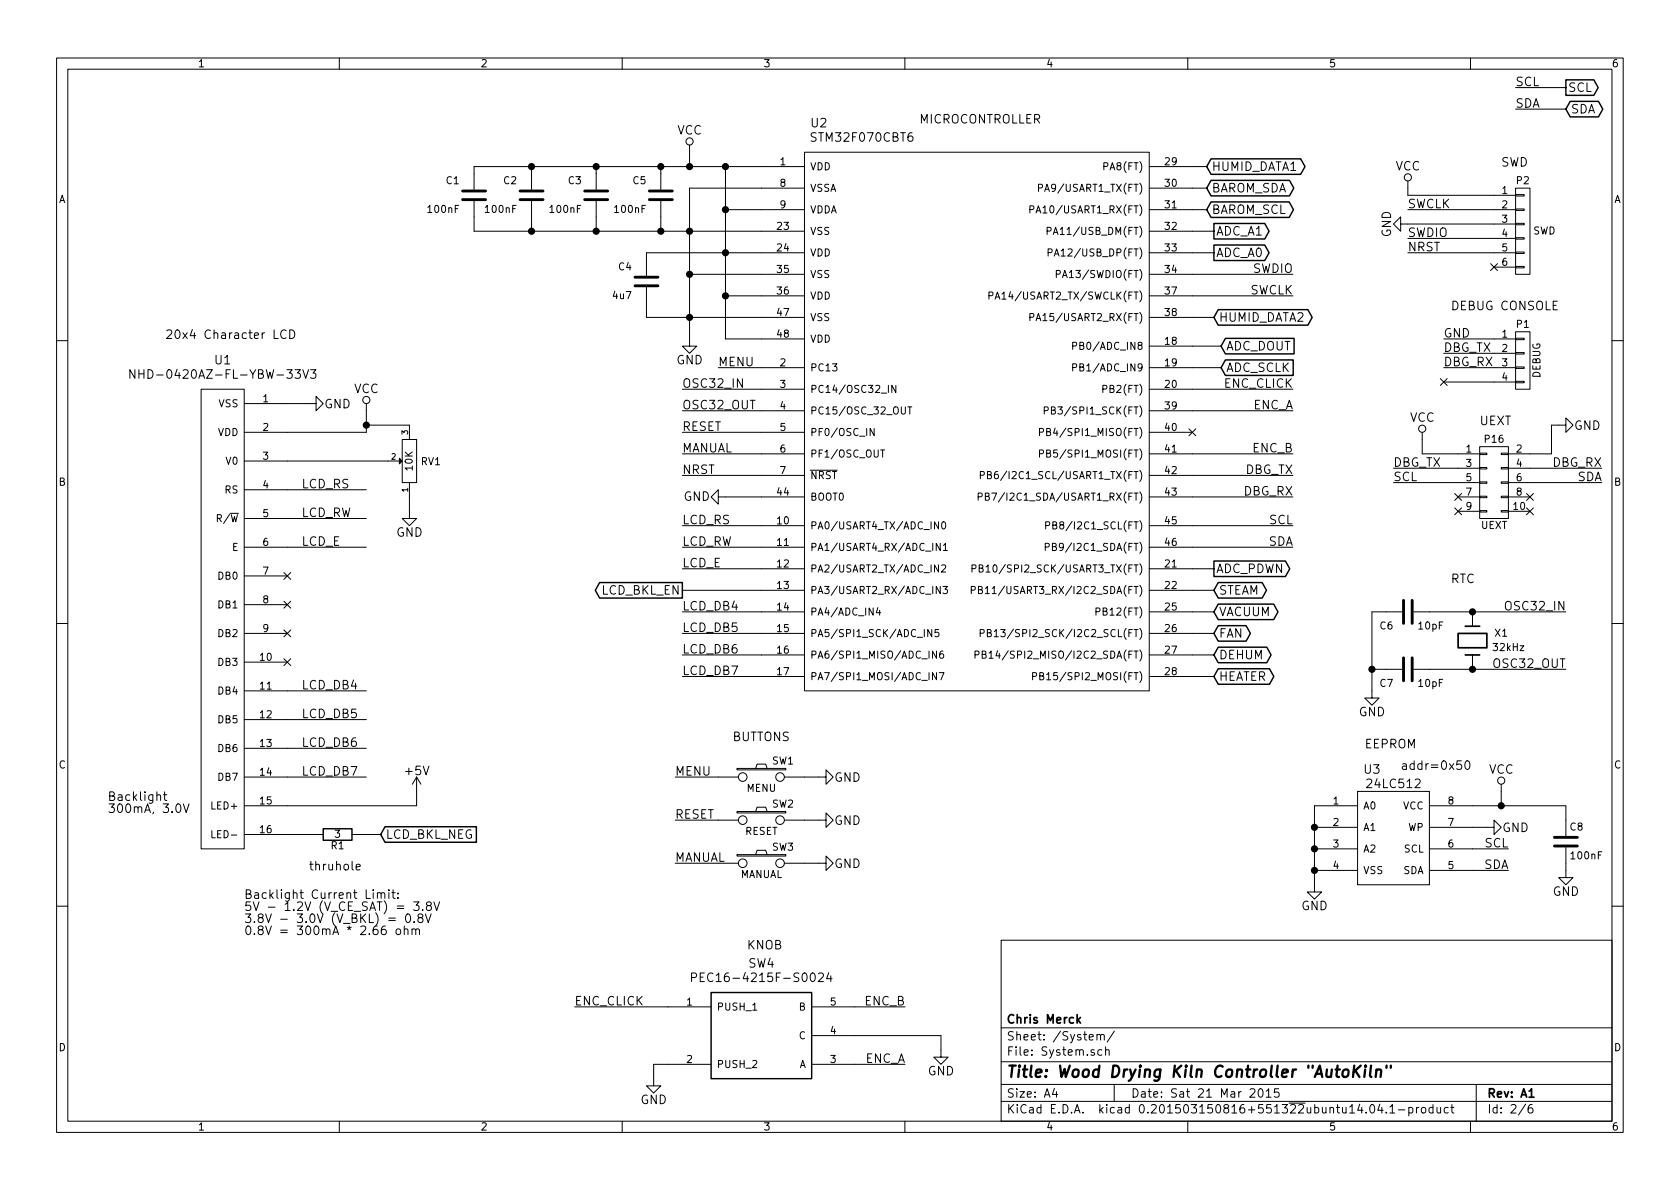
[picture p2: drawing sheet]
<svg xmlns="http://www.w3.org/2000/svg" width="297mm" height="210mm" viewBox="0 0 297 210" stroke-linecap="round" stroke-linejoin="round" font-family="sans-serif">
<g fill="none" stroke="#000" stroke-width=".18">
<path d="M10 10.3h277v189.9h-277zM12 12.2h273v186.1h-273zM60 10.3v1.9M110 10.3v1.9M160 10.3v1.9M210 10.3v1.9M260 10.3v1.9M268 15.5h8.9M268 19.3h8.9M83.8 35.6v5.3h58.4M94 29.5v4M94 35.6v5.3"/>
<path d="M105.4 29.5v4M105.4 35.6v5.3M116.8 29.5v4M116.8 35.6v5.3M121.9 25.6v3.9M128.3 37.1h13.9M128.3 29.5v30.4h13.9M142.2 26.9h61v95.3h-61zM142.2 33.3h-20.3v27.9h1.3l-1.3 1.3-1.3-1.3h1.3M142.2 29.5h-58.4v4M182.1 37.1l.6-.1 .1-.5-.7-.1v1.3M183.6 33.2h.6l.1-.5-.7-.1v1.3"/>
<path d="M203.2 29.5h10.2M203.2 33.3h10.2M203.2 37.1h10.2M247.6 39.6v-1.3l-1.2 1.3 1.2 1.3v-1.3h20.4M248.9 37.1h19.1M248.9 32v2.5h19.1M268 39.5h1.5v.2h-1.5zM268 37h1.5v.2h-1.5zM268 34.4h1.5v.3h-1.5zM268 33.3h2.5v15.2h-2.5zM48.5 58.3v1.6h.7M50.6 58.5a.62 .62 0 0 0-.8 0 .62 .62 0 0 0-.2 .7 .58 .58 0 0 0 .3 .6 .58 .58 0 0 0 .7-.1"/>
<path d="M51.2 58.3a.77 .77 0 0 1 .9 .8 .77 .77 0 0 1-.9 .8zM114.3 50.8v5.3h27.9M121.9 48.5h20.3M128.3 52.3h13.9M142.2 44.7h-27.9v4.1M174.9 52.3l.6-.1v-.5l-.6-.1v1.3M175.9 52.9l.5-1.3 .4 1.3M176.1 52.5h.6M182.1 56.1l.6-.1 .1-.5-.7-.1v1.3M185.1 40.9l.7-.1v-.5l-.7-.1v1.3M185.3 44.7l.6-.1 .1-.5-.7-.1v1.3M186.8 48.5l.6-.1v-.5l-.6-.1v1.3"/>
<path d="M203.2 40.9h11.4M203.2 44.7h11.4M203.2 48.5h25.4M203.2 52.3h25.4M203.2 56.1h11.4M248.9 44.7h19.1M248.9 42.2h19.1M255.3 59.9h12.7M263.6 46.6l1.2 1.2M264.2 47.2h3.8M264.8 46.6l-1.2 1.2M268 59.8h1.5v.3h-1.5z"/>
<path d="M268 58.7h2.5v10.1h-2.5zM268 47.1h1.5v.3h-1.5zM268 44.6h1.5v.2h-1.5zM268 42h1.5v.3h-1.5zM10 60.2h2M23.9 65.4v1.5l-.9-1.5v1.5M24.6 65.4v1.5M24.6 66.1h.9M35.6 68.8h7.6v81.3h-7.6zM43.2 71.4h12.7v-1.3l1.2 1.3-1.2 1.2v-1.2M53.5 65.4l.6 1.5 .5-1.5M54.9 65.4h1l-.6 .6h.4l.2 .2-.1 .5-.3 .2h-.4l-.2-.2"/>
<path d="M64.8 71.4v5h-21.6M64.8 75.2h7.6v2.5M71.1 77.7h2.6v7.6h-2.6zM120.6 68.8h21.6M120.6 72.6h21.6M120.6 76.4h21.6M127 65h15.2M154.6 75.8v1.2l-.8-1.2v1.2M155.7 79.6h.7M158.4 68.1v1.3l-.7-1.3v1.3M160.5 72h.7M160.9 72v1.2"/>
<path d="M183.8 76.4l.6-.1 .1-.4-.7-.1v1.2M184.6 72.6l.6-.1 .1-.4-.7-.1v1.2M185.1 76.3l.6-.1v-.3l-.6-.1v1.2h.4l.2-.1 .1-.3-.3-.3M189.7 61.2l.6-.1v-.5l-.6-.1v1.3M189.7 65l.6-.1v-.5l-.6-.1v1.3M203.2 65h12.7M203.2 68.8h25.4M203.2 72.6h25.4M203.2 76.4h7.6M203.2 61.2h12.7M210.2 75.8l1.2 1.3M211.4 75.8l-1.2 1.3"/>
<path d="M251.5 76.4v3.9h10.1M254.7 66.9l1.2 1.3M255.3 65h12.7M255.3 62.5h12.7M255.3 67.6h12.7M255.9 66.9l-1.2 1.3M261.6 79h5.1v12.7h-5.1zM268 67.4h1.5v.3h-1.5zM268 64.9h1.5v.2h-1.5zM268 62.4h1.5v.2h-1.5zM276.9 75.2v1.2l1.2-1.2-1.2-1.3v1.3h-2.6v5.1h-7.6M285 60.2h2"/>
<path d="M43.2 96.8h21.6M43.2 81.5h27.4M43.2 86.6h21.6M43.2 91.7h21.6M72.4 85.3v6.4h1.3l-1.3 1.3-1.3-1.3h1.3M120.6 80.3h21.6M120.6 84.1h21.6M120.6 93h21.6M120.6 96.8h21.6M127 87.9v-1.3l-1.3 1.3 1.3 1.2v-1.2h15.2M143.3 83.2h4.7M165.9 92.3v1.2l-.7-1.2v1.2"/>
<path d="M165.9 99.9v1.3l-.7-1.3v1.3M166.2 96.1v1.3l-.7-1.3v1.3M166.5 100l.5-.1 .2 .1v.2l-.8 1h.8M166.6 92.4l.2-.1a.67 .67 0 0 1 .4 .6 .67 .67 0 0 1-.4 .6l-.2-.1-.1-.3zM166.8 96.4l.4-.3v1.3M166.8 97.4h.7M172.9 87.9l.7-.1v-.5l-.7-.1v1.3M173.3 84h.6l.1-.5-.7-.1v1.3M174.2 87.8l.6-.1v-.4l-.6-.1v1.3h.5l.2-.2v-.3l-.2-.2M174.6 84l.6-.1v-.4l-.6-.1v1.3h.5l.2-.2v-.3l-.3-.2M183.8 80.2h.6l.1-.5-.7-.1v1.2M184.8 96.7h.6l.1-.5-.7-.1v1.3"/>
<path d="M184.9 92.9h.6v-.5l-.6-.1v1.2M185.1 80.2l.6-.1v-.4l-.6-.1v1.2h.4l.2-.1 .1-.3-.3-.2M186.2 92.9l.6-.1v-.4l-.6-.1v1.2h.4l.2-.1 .1-.3-.3-.2M203.2 80.3h25.4M203.2 84.1h25.4M203.2 93h25.4M203.2 96.8h25.4M203.2 87.9h25.4M246.4 82.8h15.2M246.4 85.3h15.2M257.2 87.3l1.2 1.2M257.2 89.8l1.2 1.2"/>
<path d="M257.8 87.9h3.8M257.8 90.4h3.8M258.4 87.3l-1.2 1.2M258.4 89.8l-1.2 1.2M261.6 90.3h1.3v.2h-1.3zM261.6 87.8h1.3v.2h-1.3zM261.6 85.2h1.3v.3h-1.3zM261.6 82.7h1.3v.2h-1.3zM261.6 80.1h1.3v.3h-1.3zM265.4 90.3h1.3v.2h-1.3zM265.4 87.8h1.3v.2h-1.3zM265.4 85.2h1.3v.3h-1.3z"/>
<path d="M265.4 82.7h1.3v.2h-1.3zM265.4 80.1h1.3v.3h-1.3zM266.7 87.9h3.8M266.7 82.8h16.5M266.7 85.3h16.5M266.7 90.4h3.8M269.9 87.3l1.2 1.2M269.9 89.8l1.2 1.2M271.1 87.3l-1.2 1.2M271.1 89.8l-1.2 1.2M10 110.3h2M43.2 112h7.6"/>
<path d="M43.2 101.8h7.6M43.2 106.9h7.6M43.2 117.1h7.6M50.2 101.2l1.2 1.3M50.2 106.3l1.2 1.2M50.2 111.4l1.2 1.2M50.2 116.5l1.2 1.2M51.4 101.2l-1.2 1.3M51.4 106.3l-1.2 1.2M51.4 111.4l-1.2 1.2M51.4 116.5l-1.2 1.2M120.6 100.6h21.6"/>
<path d="M120.6 104.4h21.6M120.6 108.2h21.6M120.6 112h21.6M120.6 115.8h21.6M120.6 119.6h21.6M155.2 107.4l-.3 1h.8M155.5 107.9v.9M164.7 111.3v1.3l-.7-1.3v1.3M165.6 115.1v1.3l-.7-1.3v1.3M165.6 118.9v1.3l-.7-1.3v1.3M166 111.3h-.6l-.1 .6 .2-.1 .5 .1v.6l-.2 .1-.5-.1M166.1 118.9h.8l-.5 1.3"/>
<path d="M166.2 103.7v1.3l-.7-1.3v1.3M166.7 103.7h.8l-.4 .5 .4 .1v.5l-.2 .2-.6-.2M166.7 115.1a.47 .47 0 0 0-.6 .6l.1 .6 .4 .1 .2-.1 .1-.5-.2-.1-.3-.1-.3 .2M171.7 104.4l.6-.1 .1-.5-.7-.1v1.3M171.9 100.6l.6-.1v-.5l-.6-.1v1.3M172.4 115.8l.6-.1 .1-.5-.7-.1v1.3M173 104.3l.6-.1v-.4l-.6-.1v1.3h.5l.2-.2v-.3l-.3-.2M173.1 100.5l.6-.1v-.4l-.6-.1v1.3h.5l.2-.2v-.3l-.2-.2M173.3 112l.6-.1 .1-.5-.7-.1v1.3M173.7 115.7l.6-.1v-.4l-.6-.1v1.3h.4l.2-.1 .1-.3-.3-.3M174.6 111.9l.6-.1v-.4l-.6-.1v1.3h.5l.1-.1 .1-.3-.3-.3M174.9 115.5l.3-.4v1.3"/>
<path d="M174.9 116.4h.7M175.8 111.7l.3-.4v1.3M175.8 112.6h.7M182.6 119.6l.6-.1v-.5l-.6-.1v1.3M183.8 119.5l.7-.1v-.4l-.7-.1v1.3h.5l.2-.1 .1-.3-.3-.3M193.8 108.2l.6-.1v-.5l-.6-.1v1.3M203.2 100.6h11.4M203.2 104.4h11.4M203.2 108.2h11.4M203.2 112h11.4M203.2 115.8h11.4M203.2 119.6h11.4"/>
<path d="M242.6 118.4h5.3M247.9 108.2h-5.3v15.2h1.2l-1.2 1.3-1.3-1.3h1.3M249.9 108.2h27M249.9 118.4h27M260.3 108.2v2.5M260.3 115.8v2.6M285 110.3h2M43.2 137.4h21.6M43.2 122.2h21.6M43.2 127.2h21.6M43.2 132.3h21.6M73.7 137.4v5.1h-30.5"/>
<path d="M73.7 137.4l-.8 1.3M73.7 137.4l.7 1.3M119.4 137.4h11.2M130.3 135.9h8.6v.2h-8.6zM133.6 135.9l.3-.8h1.5l.2 .8M138.7 137.4h7.3v-1.3l1.3 1.3-1.3 1.3v-1.3M240 139.9h12.7v16.6h-12.7zM258.4 134.5h-.8v.8l.2-.2 .5 .1 .1 .2v.4l-.3 .3h-.3l-.2-.2M259.2 134.7l.2-.2a.81 .81 0 0 1 .5 .8 .81 .81 0 0 1-.5 .8l-.2-.2-.2-.4zM265.4 138.7v3.8M27.7 140.7l.1-.1a.36 .36 0 0 1 .6 .2v.7M28.9 140.5h.6"/>
<path d="M29.1 140v1.3l.4 .2M32.4 142.2l.5 1.5 .5-1.5M37.5 146.9v1.3h.6M43.2 147.6h13.9M62.2 147.6h5.1M63 153.3l.7-.1-.1-.3-.4-.1-.2 .3v.7h.6M66 157.3v.2M66 157.9v1M66.7 158l.1-.1a.36 .36 0 0 1 .6 .2v.8M66.7 157.9v1M67.4 158.1a.35 .35 0 0 1 .3-.3 .35 .35 0 0 1 .3 .3v.8M68.8 157.3v.2"/>
<path d="M68.8 157.9v1M69.3 157.9h.6M69.5 157.3v1.4l.4 .2M70.4 158.7v.2M70.4 157.9v.2M73.2 159.5h.9l-.5 .6h.3l.2 .2-.1 .6-.2 .1h-.4l-.2-.1M76.7 159.5l.5 1.5 .5-1.5M119.4 145h11.2M119.4 152.6h11.2M130.3 143.5h8.6v.3h-8.6zM130.3 151.1h8.6v.3h-8.6zM133.6 143.5l.3-.8h1.5l.2 .8"/>
<path d="M133.6 151.1l.3-.7h1.5l.2 .7M138.7 145h7.3v-1.2l1.3 1.2-1.3 1.3v-1.3M138.7 152.6h7.3v-1.2l1.3 1.2-1.3 1.3v-1.3M232.4 146.3h7.6M232.4 150.1h7.6M232.4 153.9h7.6M240 142.5h-7.6v15.2h1.3l-1.3 1.3-1.3-1.3h1.3M252.7 146.3h11.5v-1.3l1.2 1.3-1.2 1.3v-1.3M252.7 142.5h24.2v5.3M252.7 150.1h14M252.7 153.9h14M276.9 149.9v5.3h1.2l-1.2 1.3-1.3-1.3h1.3"/>
<path d="M10 160.2h2M68.1 163.7a.62 .62 0 0 0-.7 .7l.1 .7a.48 .48 0 0 0 .8-.1l-.1-.5a.48 .48 0 0 0-.8 .1M68.7 162.4h1.2M68.7 162.8h1.2M70.2 164.3h.3l.3 .3v.4l-.3 .3-.3-.1-.2-.2v-.4zM71.5 164.4l.1-.1a.36 .36 0 0 1 .5 .2v.8M71.5 163.7v1.6M71.9 161.8l.2-.2a.81 .81 0 0 1 .5 .8 .81 .81 0 0 1-.5 .7l-.2-.1-.2-.4zM72.8 164.4l.1-.1a.36 .36 0 0 1 .6 .2v.8M72.8 164.3v1M73.2 163v.1M73.5 164.5a.35 .35 0 0 1 .3-.3 .35 .35 0 0 1 .4 .3v.8"/>
<path d="M74.2 162.3l-.3-.3 .1-.2a.48 .48 0 0 1 .7 0l.1 .2-.2 .2-.6 .2v.6a.48 .48 0 0 0 .8-.1v-.3l-.3-.3M74.7 160.9v.1M75.2 161.6l.5 1.5 .5-1.5M75.7 160.1l-.3-.3 .1-.2a.48 .48 0 0 1 .7 0l.1 .2-.2 .3-.6 .2v.6a.48 .48 0 0 0 .8-.2v-.3l-.3-.3M101.6 178h24.1M122.3 172.9l.7-.1 .2-.2-.1-.4-.2-.1h-.6v1.5M123.8 172.8h.5M124.5 172.1h-.7v1.5h.7M143.5 178h16.5M144.7 172.2l.2-.1h.4l.2 .1 .1 .3-.1 .2-.8 .9h.9M146.5 172l-.3 1.1h.9M146.9 172.6v1"/>
<path d="M177 166.3h108v32h-108zM285 160.2h2M60 198.3v1.9M110 198.3v1.9M125.7 188.2h-10.1v3.8h1.2l-1.2 1.3-1.3-1.3h1.3M143.5 183.1h22.9v3.8h1.2l-1.2 1.3-1.3-1.3h1.3M143.5 188.2h16.5M160 198.3v1.9M177 194.8h108M177 191.8h108M177 187.8h108M177 181.8h108"/>
<path d="M186.4 192.5l-.3 1h.9M186.8 193v1M194 183.1l.2-.2 .3 .1 .1 .9M194 182.9v1M194.6 183.1a.36 .36 0 0 1 .3-.2 .36 .36 0 0 1 .3 .2v.8M194.8 185.7l-.4-.1-.3 .3 .1 .6 .2 .1 .4-.1M195.5 185.7l.2-.1 .4 .1v.9M195.5 185.1v1.5M197 191.8v3M197 182.3l-1.2 2M210 198.3v1.9M221 192.7l.3-.2h.3l.3 .5-.9 1h.9"/>
<path d="M222.6 192.7l.2-.2a.81 .81 0 0 1 .6 .6 .81 .81 0 0 1-.3 .8l-.1 .1a.79 .79 0 0 1-.4-1.3zM223.9 193l.4-.5v1.5M223.9 194h.8M226.1 192.5h-.7l-.1 .7 .2-.1 .5 .1 .2 .2-.1 .5-.2 .1-.6-.1M242.3 195.5l.2-.2a.81 .81 0 0 1 .6 .6 .81 .81 0 0 1-.3 .8l-.1 .1a.79 .79 0 0 1-.4-1.3zM244 195.2l-.4 1.1h1M244.3 195.8v1M245.1 196.7v.1M245.7 195.8l.5-.5v1.5M245.7 196.8h.9M247.2 196.3h1.2M249.1 195.9l.4-.1 .3 .3-.1 .6h-.6"/>
<path d="M249.1 195.8v1.5M250.4 195.8v1M250.9 195.8l-.5 .3M251.4 196l.2-.2 .4 .2 .1 .5-.1 .2-.4 .1-.2-.1zM253.4 195.9l-.5-.1-.2 .3v.6l.2 .1 .5-.1M253.4 195.3v1.5M254.1 195.8l.1 .9 .3 .1 .2-.1M254.7 195.8v1M256.1 195.9l-.5-.1-.3 .3 .1 .6 .2 .1 .5-.1M256.5 195.8h.6M256.7 195.3v1.3l.4 .2M260 198.3v1.9"/>
<path d="M261 191.8v6.5M269.7 195.2l-1.2 2M270.9 195.3a.59 .59 0 0 0-.7 .7l.1 .7 .2 .1 .5-.1v-.5l-.1-.2-.4-.1-.3 .3"/>
<circle cx="121.9" cy="25" r=".63"/>
<circle cx="248.9" cy="31.4" r=".63"/>
<circle cx="64.8" cy="70.7" r=".63"/>
<circle cx="251.5" cy="75.8" r=".63"/>
<circle cx="131.3" cy="137.4" r=".76"/>
<circle cx="137.9" cy="137.4" r=".76"/>
<circle cx="265.4" cy="138" r=".63"/>
<circle cx="131.3" cy="145" r=".76"/>
<circle cx="131.3" cy="152.6" r=".76"/>
<circle cx="137.9" cy="145" r=".76"/>
<circle cx="137.9" cy="152.6" r=".76"/>
</g>
<path d="M257.8 112h5.1v2.5h-5.1zM259.1 110.7h2.5M259.1 115.8h2.5M191 179.9l-.6 .6M190.6 180.4l.4 .5M270.4 194h.8" fill="none" stroke="#000" stroke-width=".3"/>
<path d="M239.4 188.4l-.2 2M239.6 189.3l.8 1.1M240.6 188.4l-1.3 1.2M241.4 189.1l-.2 1.3M241.5 188.4l-.1 .2 .2-.1-.1-.1-.1 .2M242.4 188.4l-.2 1.8 .3 .2M243.4 189.3a.52 .52 0 0 1 .8 .1l-.1 1M243.4 189.1l-.2 1.3M245.2 188.4l-.1 .4M245.9 188.4v.4" fill="none" stroke="#000" stroke-width=".41"/>
<g fill="none" stroke="#000" stroke-width=".25">
<path d="M276.9 14.1h4.9l.8 1.4-.8 1.4h-4.9zM277.6 17.9h5l.8 1.4-.8 1.4h-5l-.7-1.4zM214.1 28.1h15.9l.7 1.4-.7 1.3h-15.9l-.7-1.3zM214.1 31.9h13.9l.8 1.4-.8 1.3h-13.9l-.7-1.3zM214.1 35.7h13.8l.8 1.4-.8 1.3h-13.8l-.7-1.3zM214.6 39.5h9l.8 1.4-.8 1.4h-9zM214.6 43.3h9l.8 1.4-.8 1.4h-9zM215.4 54.8h15.8l.8 1.3-.8 1.4h-15.8l-.8-1.4zM216.7 59.8h12.1v2.8h-12.1l-.8-1.4zM216.7 63.6h12v2.8h-12l-.8-1.4zM214.6 99.2h12.7l.7 1.4-.7 1.3h-12.7zM106 103h14.6v2.8h-14.6l-.7-1.4z"/>
<path d="M215.4 118.3h9.1l.7 1.3-.7 1.4h-9.1l-.8-1.4zM215.4 114.4h8.6l.7 1.4-.7 1.4h-8.6l-.8-1.4zM215.4 110.6h4.9l.8 1.4-.8 1.4h-4.9l-.8-1.4zM215.4 106.8h9.8l.8 1.4-.8 1.4h-9.8l-.8-1.4zM215.4 103h7.8l.7 1.4-.7 1.4h-7.8l-.8-1.4zM57.1 146.6h5.1v2h-5.1zM68.1 146.2h16.1v2.7h-16.1l-.8-1.3zM125.7 175.5h17.8v15.2h-17.8z"/>
</g>
<g fill="none" stroke="#000" stroke-width=".51">
<path d="M81.8 35.3h4.1M81.8 33.8h4.1M91.9 35.3h4.1M91.9 33.8h4.1M103.4 35.3h4M103.4 33.8h4M114.8 35.3h4.1M114.8 33.8h4.1M112.3 50.5h4M112.3 49h4M248.2 106.2v4M248.2 116.3v4.1"/>
<path d="M249.7 106.2v4M249.7 116.3v4.1M274.8 149.6h4.1M274.8 148.1h4.1"/>
</g>
<path d="M70.6 81l.5 .5-.5 .5z" fill="#000" stroke="#000" stroke-width=".18"/>
<g fill="#000" stroke="#000" stroke-width=".25">
<circle cx="94" cy="29.5" r=".51"/>
<circle cx="105.4" cy="29.5" r=".51"/>
<circle cx="116.8" cy="29.5" r=".51"/>
<circle cx="121.9" cy="29.5" r=".51"/>
<circle cx="128.3" cy="37.1" r=".51"/>
<circle cx="128.3" cy="29.5" r=".51"/>
<circle cx="94" cy="40.9" r=".51"/>
<circle cx="105.4" cy="40.9" r=".51"/>
<circle cx="116.8" cy="40.9" r=".51"/>
<circle cx="121.9" cy="56.1" r=".51"/>
<circle cx="121.9" cy="48.5" r=".51"/>
<circle cx="121.9" cy="40.9" r=".51"/>
<circle cx="128.3" cy="44.7" r=".51"/>
<circle cx="128.3" cy="52.3" r=".51"/>
<circle cx="64.8" cy="75.2" r=".51"/>
<circle cx="242.6" cy="118.4" r=".51"/>
<circle cx="260.3" cy="108.2" r=".51"/>
<circle cx="260.3" cy="118.4" r=".51"/>
<circle cx="232.4" cy="153.9" r=".51"/>
<circle cx="232.4" cy="150.1" r=".51"/>
<circle cx="232.4" cy="146.3" r=".51"/>
<circle cx="265.4" cy="142.5" r=".51"/>
</g>
<text font-size="2.8" x="178" y="190.5">Title: Wood Drying Kiln Controller &quot;AutoKiln&quot;</text>
<g font-size="2.1">
<text x="268" y="15.2">SCL</text>
<text x="277.3" y="16.3">SCL</text>
<text x="119.7" y="23.8">VCC</text>
<text x="143.4" y="22.5">U2</text>
<text x="162.6" y="21.8">MICROCONTROLLER</text>
<text x="268" y="19">SDA</text>
<text x="277.8" y="20.1">SDA</text>
<text x="143.8" y="25.1">STM32F070CBT6</text>
<text x="265.4" y="29.5">SWD</text>
<text x="214.3" y="30.2">HUMID_DATA1</text>
<text x="214.3" y="34">BAROM_SDA</text>
<text x="246.7" y="30.1">VCC</text>
<text x="214.3" y="37.8">BAROM_SCL</text>
<text x="215" y="41.7">ADC_A1</text>
<text x="245.9" y="42" transform="rotate(-90 245.9 42)">GND</text>
<text x="248.9" y="36.8">SWCLK</text>
<text x="248.9" y="41.9">SWDIO</text>
<text x="215" y="45.5">ADC_A0</text>
<text x="248.9" y="44.4">NRST</text>
<text x="220.8" y="52.1">SWCLK</text>
<text x="221.4" y="48.3">SWDIO</text>
<text x="29.2" y="59.9">20x4 Character LCD</text>
<text x="215.5" y="56.9">HUMID_DATA2</text>
<text x="255.3" y="59.7">GND</text>
<text x="256.5" y="54.9">DEBUG CONSOLE</text>
<text x="38" y="64.4">U1</text>
<text x="119.6" y="64.4">GND</text>
<text x="127" y="64.8">MENU</text>
<text x="216.8" y="62">ADC_DOUT</text>
<text x="216.8" y="65.8">ADC_SCLK</text>
<text x="255.3" y="62.2">DBG_TX</text>
<text x="255.3" y="64.8">DBG_RX</text>
<text x="25.6" y="67">NHD-0420AZ-FL-YBW-33V3</text>
<text x="62.5" y="69.5">VCC</text>
<text x="120.6" y="68.6">OSC32_IN</text>
<text x="216.5" y="68.6">ENC_CLICK</text>
<text x="57.3" y="72.2">GND</text>
<text x="120.6" y="72.4">OSC32_OUT</text>
<text x="120.6" y="76.2">RESET</text>
<text x="221.4" y="72.4">ENC_A</text>
<text x="249.2" y="74.6">VCC</text>
<text x="261.6" y="75.2">UEXT</text>
<text x="278.3" y="76">GND</text>
<text x="120.6" y="83.8">NRST</text>
<text x="120.6" y="80">MANUAL</text>
<text x="220" y="83.8">DBG_TX</text>
<text x="221.4" y="80">ENC_B</text>
<text x="246.4" y="82.5">DBG_TX</text>
<text x="274.4" y="82.5">DBG_RX</text>
<text x="53.3" y="86.4">LCD_RS</text>
<text x="120.8" y="88.6">GND</text>
<text x="219.8" y="87.6">DBG_RX</text>
<text x="246.4" y="85.1">SCL</text>
<text x="278.7" y="85.1">SDA</text>
<text x="53.3" y="91.4">LCD_RW</text>
<text x="70" y="94.9">GND</text>
<text x="120.6" y="92.7">LCD_RS</text>
<text x="224.4" y="92.7">SCL</text>
<text x="53.3" y="96.5">LCD_E</text>
<text x="120.6" y="96.5">LCD_RW</text>
<text x="120.6" y="100.3">LCD_E</text>
<text x="215" y="101.3">ADC_PDWN</text>
<text x="224.1" y="96.5">SDA</text>
<text x="106.2" y="105.2">LCD_BKL_EN</text>
<text x="120.6" y="107.9">LCD_DB4</text>
<text x="215.5" y="105.2">STEAM</text>
<text x="256.5" y="103.1">RTC</text>
<text x="266.6" y="107.9">OSC32_IN</text>
<text x="120.6" y="111.8">LCD_DB5</text>
<text x="215.5" y="112.8">FAN</text>
<text x="215.5" y="109">VACUUM</text>
<text x="120.6" y="115.6">LCD_DB6</text>
<text x="120.6" y="119.4">LCD_DB7</text>
<text x="215.5" y="116.6">DEHUM</text>
<text x="264.2" y="118.1">OSC32_OUT</text>
<text x="53.3" y="121.9">LCD_DB4</text>
<text x="215.5" y="120.4">HEATER</text>
<text x="53.3" y="127">LCD_DB5</text>
<text x="129.5" y="131.1">BUTTONS</text>
<text x="240.2" y="126.7">GND</text>
<text x="53.3" y="132.1">LCD_DB6</text>
<text x="53.3" y="137.2">LCD_DB7</text>
<text x="71.8" y="137.1">+5V</text>
<text x="119.4" y="137.2">MENU</text>
<text x="241.2" y="136.8">U3</text>
<text x="241.3" y="132.3">EEPROM</text>
<text x="247.6" y="136.1">addr=0x50</text>
<text x="263.2" y="136.8">VCC</text>
<text x="19" y="141.6">Backlight</text>
<text x="19" y="143.8">300mA, 3.0V</text>
<text x="147.5" y="138.2">GND</text>
<text x="242" y="139.4">24LC512</text>
<text x="68.2" y="148.3">LCD_BKL_NEG</text>
<text x="119.4" y="144.8">RESET</text>
<text x="147.5" y="145.9">GND</text>
<text x="262.5" y="149.9">SCL</text>
<text x="265.6" y="147.1">GND</text>
<text x="54.6" y="153.9">thruhole</text>
<text x="119.4" y="152.4">MANUAL</text>
<text x="147.5" y="153.5">GND</text>
<text x="262.2" y="153.7">SDA</text>
<text x="43.2" y="158.9">Backlight Current Limit:</text>
<text x="43.2" y="161.1">5V - 1.2V (V_CE_SAT) = 3.8V</text>
<text x="230" y="161">GND</text>
<text x="274.5" y="158.4">GND</text>
<text x="43.2" y="163.2">3.8V - 3.0V (V_BKL) = 0.8V</text>
<text x="43.2" y="165.3">0.8V = 300mA * 2.66 ohm</text>
<text x="132.1" y="167.9">KNOB</text>
<text x="124.5" y="173.7">PEC16-4215F-S0024</text>
<text x="132.3" y="171.1">SW4</text>
<text x="101.6" y="177.8">ENC_CLICK</text>
<text x="152.8" y="177.8">ENC_B</text>
<text x="178" y="184">Sheet: /System/</text>
<text x="178" y="181">Chris Merck</text>
<text x="152.8" y="188">ENC_A</text>
<text x="164" y="190.2">GND</text>
<text x="178" y="186.7">File: System.sch</text>
<text x="113.2" y="195.2">GND</text>
<text x="178" y="196.9">KiCad E.D.A. kicad 0.201503150816+551322ubuntu14.04.1-product</text>
<text x="178" y="194.1">Size: A4</text>
<text x="200" y="194.1">Date: Sat 21 Mar 2015</text>
<text x="263" y="194.1">Rev: A1</text>
<text x="263" y="196.9">Id: 2/6</text>
</g>
<g font-size="1.8">
<text x="35" y="11.9">1</text>
<text x="85" y="11.9">2</text>
<text x="135" y="11.9">3</text>
<text x="185" y="11.9">4</text>
<text x="235" y="11.9">5</text>
<text x="285" y="11.9">6</text>
<text x="137.9" y="29.2">1</text>
<text x="206" y="29.2">29</text>
<text x="10.4" y="35.9">A</text>
<text x="78.9" y="32.6">C1</text>
<text x="89.1" y="32.6">C2</text>
<text x="100.5" y="32.6">C3</text>
<text x="111.9" y="32.6">C5</text>
<text x="137.9" y="33">8</text>
<text x="143.3" y="30.1">VDD</text>
<text x="143.3" y="33.9">VSSA</text>
<text x="184.6" y="33.9">PA9/USART1_TX(FT)</text>
<text x="195.4" y="30.1">PA8(FT)</text>
<text x="206" y="33">30</text>
<text x="265.6" y="34.3">1</text>
<text x="268.2" y="32.6">P2</text>
<text x="285.4" y="35.9">A</text>
<text x="75.8" y="37.6">100nF</text>
<text x="86" y="37.6">100nF</text>
<text x="97.4" y="37.6">100nF</text>
<text x="108.8" y="37.6">100nF</text>
<text x="137.5" y="40.6">23</text>
<text x="137.9" y="36.8">9</text>
<text x="143.3" y="37.7">VDDA</text>
<text x="143.3" y="41.5">VSS</text>
<text x="183.4" y="37.7">PA10/USART1_RX(FT)</text>
<text x="186.5" y="41.5">PA11/USB_DM(FT)</text>
<text x="206" y="36.8">31</text>
<text x="206" y="40.6">32</text>
<text x="265.6" y="36.8">2</text>
<text x="265.6" y="39.4">3</text>
<text x="265.6" y="41.9">4</text>
<text x="271" y="41.4">SWD</text>
<text x="109.4" y="47.8">C4</text>
<text x="137.5" y="44.4">24</text>
<text x="143.3" y="45.3">VDD</text>
<text x="186.8" y="45.3">PA12/USB_DP(FT)</text>
<text x="206" y="44.4">33</text>
<text x="265.6" y="44.4">5</text>
<text x="265.6" y="47">6</text>
<text x="108.4" y="52.9">4u7</text>
<text x="137.5" y="48.3">35</text>
<text x="137.5" y="52.1">36</text>
<text x="143.3" y="49.1">VSS</text>
<text x="143.3" y="53">VDD</text>
<text x="176.6" y="53">PA14/USART2_TX/SWCLK(FT)</text>
<text x="187.9" y="49.1">PA13/SWDIO(FT)</text>
<text x="206" y="48.3">34</text>
<text x="206" y="52.1">37</text>
<text x="137.5" y="55.9">47</text>
<text x="137.5" y="59.7">48</text>
<text x="143.3" y="56.8">VSS</text>
<text x="183.4" y="56.8">PA15/USART2_RX(FT)</text>
<text x="206" y="55.9">38</text>
<text x="265.6" y="59.7">1</text>
<text x="268.2" y="58">P1</text>
<text x="137.9" y="64.8">2</text>
<text x="143.3" y="65.7">PC13</text>
<text x="143.3" y="60.6">VDD</text>
<text x="190.7" y="61.8">PB0/ADC_IN8</text>
<text x="190.7" y="65.7">PB1/ADC_IN9</text>
<text x="206" y="61">18</text>
<text x="206" y="64.8">19</text>
<text x="265.6" y="62.2">2</text>
<text x="265.6" y="64.8">3</text>
<text x="46.5" y="71.1">1</text>
<text x="137.9" y="68.6">3</text>
<text x="143.3" y="69.5">PC14/OSC32_IN</text>
<text x="195.4" y="69.5">PB2(FT)</text>
<text x="206" y="68.6">20</text>
<text x="265.6" y="67.3">4</text>
<text x="272.3" y="66.9" transform="rotate(-90 272.3 66.9)">DEBUG</text>
<text x="38.4" y="77.1">VDD</text>
<text x="38.6" y="72">VSS</text>
<text x="46.5" y="76.2">2</text>
<text x="137.9" y="72.4">4</text>
<text x="137.9" y="76.2">5</text>
<text x="143.3" y="73.3">PC15/OSC_32_OUT</text>
<text x="143.3" y="77.1">PF0/OSC_IN</text>
<text x="185.6" y="77.1">PB4/SPI1_MISO(FT)</text>
<text x="186.4" y="73.3">PB3/SPI1_SCK(FT)</text>
<text x="206" y="76.2">40</text>
<text x="206" y="72.4">39</text>
<text x="40" y="82.2">V0</text>
<text x="46.5" y="81.3">3</text>
<text x="72.9" y="83.2" transform="rotate(-90 72.9 83.2)">10K</text>
<text x="74.5" y="82.2">RV1</text>
<text x="137.9" y="80">6</text>
<text x="137.9" y="83.8">7</text>
<text x="143.3" y="80.9">PF1/OSC_OUT</text>
<text x="185.6" y="80.9">PB5/SPI1_MOSI(FT)</text>
<text x="206" y="80">41</text>
<text x="206" y="83.8">42</text>
<text x="259.2" y="80">1</text>
<text x="259.2" y="82.5">3</text>
<text x="262.6" y="78.3">P16</text>
<text x="268.1" y="80">2</text>
<text x="268.1" y="82.5">4</text>
<text x="10.4" y="85.9">B</text>
<text x="39.7" y="87.2">RS</text>
<text x="46.5" y="86.4">4</text>
<text x="137.5" y="87.6">44</text>
<text x="143.3" y="84.7">NRST</text>
<text x="143.3" y="88.5">BOOT0</text>
<text x="175.5" y="88.5">PB7/I2C1_SDA/USART1_RX(FT)</text>
<text x="175.8" y="84.7">PB6/I2C1_SCL/USART1_TX(FT)</text>
<text x="206" y="87.6">43</text>
<text x="259.2" y="85.1">5</text>
<text x="259.2" y="87.6">7</text>
<text x="268.1" y="85.1">6</text>
<text x="268.1" y="87.6">8</text>
<text x="285.4" y="85.9">B</text>
<text x="38.7" y="92.3">R/W</text>
<text x="46.5" y="91.4">5</text>
<text x="137.5" y="92.7">10</text>
<text x="143.3" y="93.6">PA0/USART4_TX/ADC_IN0</text>
<text x="186.7" y="93.6">PB8/I2C1_SCL(FT)</text>
<text x="206" y="92.7">45</text>
<text x="259.2" y="90.2">9</text>
<text x="261.8" y="93.5">UEXT</text>
<text x="267.6" y="90.2">10</text>
<text x="41" y="97.4">E</text>
<text x="46.5" y="96.5">6</text>
<text x="46.5" y="101.6">7</text>
<text x="137.5" y="96.5">11</text>
<text x="137.5" y="100.3">12</text>
<text x="143.3" y="97.4">PA1/USART4_RX/ADC_IN1</text>
<text x="143.3" y="101.2">PA2/USART2_TX/ADC_IN2</text>
<text x="174.6" y="101.2">PB10/SPI2_SCK/USART3_TX(FT)</text>
<text x="186.5" y="97.4">PB9/I2C1_SDA(FT)</text>
<text x="206" y="100.3">21</text>
<text x="206" y="96.5">46</text>
<text x="38.6" y="102.5">DB0</text>
<text x="38.6" y="107.6">DB1</text>
<text x="46.5" y="106.7">8</text>
<text x="137.5" y="104.1">13</text>
<text x="137.5" y="107.9">14</text>
<text x="143.3" y="105">PA3/USART2_RX/ADC_IN3</text>
<text x="174.5" y="105">PB11/USART3_RX/I2C2_SDA(FT)</text>
<text x="206" y="104.1">22</text>
<text x="206" y="107.9">25</text>
<text x="38.6" y="112.6">DB2</text>
<text x="46.5" y="111.8">9</text>
<text x="137.5" y="111.8">15</text>
<text x="143.3" y="108.8">PA4/ADC_IN4</text>
<text x="143.3" y="112.6">PA5/SPI1_SCK/ADC_IN5</text>
<text x="176.6" y="112.6">PB13/SPI2_SCK/I2C2_SCL(FT)</text>
<text x="194.4" y="108.8">PB12(FT)</text>
<text x="206" y="111.8">26</text>
<text x="244" y="111.3">C6</text>
<text x="250.9" y="111.3">10pF</text>
<text x="264.4" y="112.6">X1</text>
<text x="38.6" y="117.7">DB3</text>
<text x="46" y="116.8">10</text>
<text x="137.5" y="115.6">16</text>
<text x="137.5" y="119.4">17</text>
<text x="143.3" y="116.5">PA6/SPI1_MISO/ADC_IN6</text>
<text x="175.6" y="116.5">PB14/SPI2_MISO/I2C2_SDA(FT)</text>
<text x="206" y="115.6">27</text>
<text x="206" y="119.4">28</text>
<text x="264.2" y="115.1">32kHz</text>
<text x="38.6" y="122.8">DB4</text>
<text x="46" y="121.9">11</text>
<text x="143.3" y="120.3">PA7/SPI1_MOSI/ADC_IN7</text>
<text x="184.6" y="120.3">PB15/SPI2_MOSI(FT)</text>
<text x="244" y="121.5">C7</text>
<text x="250.9" y="121.5">10pF</text>
<text x="38.6" y="127.9">DB5</text>
<text x="46" y="127">12</text>
<text x="10.4" y="135.9">C</text>
<text x="38.6" y="133">DB6</text>
<text x="46" y="132.1">13</text>
<text x="46" y="137.2">14</text>
<text x="136.5" y="135.2">SW1</text>
<text x="285.4" y="135.9">C</text>
<text x="37.6" y="143.1">LED+</text>
<text x="38.6" y="138">DB7</text>
<text x="46" y="142.2">15</text>
<text x="132" y="140">MENU</text>
<text x="136.5" y="142.8">SW2</text>
<text x="235.7" y="142.2">1</text>
<text x="241" y="143.1">A0</text>
<text x="248" y="143.1">VCC</text>
<text x="256.1" y="142.2">8</text>
<text x="38" y="148.2">LED-</text>
<text x="46" y="147.3">16</text>
<text x="59.2" y="148.1">3</text>
<text x="131.7" y="147.6">RESET</text>
<text x="235.7" y="146">2</text>
<text x="235.7" y="149.9">3</text>
<text x="241" y="146.9">A1</text>
<text x="248.9" y="146.9">WP</text>
<text x="256.1" y="149.9">6</text>
<text x="256.1" y="146">7</text>
<text x="277.6" y="146.9">C8</text>
<text x="58.6" y="150.2">R1</text>
<text x="130.8" y="155.2">MANUAL</text>
<text x="136.5" y="150.4">SW3</text>
<text x="235.7" y="153.7">4</text>
<text x="241" y="150.7">A2</text>
<text x="241" y="154.6">VSS</text>
<text x="248" y="154.6">SDA</text>
<text x="248.2" y="150.7">SCL</text>
<text x="256.1" y="153.7">5</text>
<text x="277.9" y="151.9">100nF</text>
<text x="121.4" y="177.8">1</text>
<text x="126.7" y="178.7">PUSH_1</text>
<text x="141.2" y="178.7">B</text>
<text x="146.8" y="177.8">5</text>
<text x="10.4" y="185.9">D</text>
<text x="141.2" y="183.8">C</text>
<text x="146.8" y="182.9">4</text>
<text x="285.4" y="185.9">D</text>
<text x="121.4" y="188">2</text>
<text x="126.7" y="188.8">PUSH_2</text>
<text x="141.2" y="188.8">A</text>
<text x="146.8" y="188">3</text>
<text x="35" y="199.9">1</text>
<text x="85" y="199.9">2</text>
<text x="135" y="199.9">3</text>
<text x="185" y="199.9">4</text>
<text x="235" y="199.9">5</text>
<text x="285" y="199.9">6</text>
</g>
<g font-size="1.4">
<text x="72.1" y="76.8" transform="rotate(-90 72.1 76.8)">3</text>
<text x="69.2" y="81.3">2</text>
<text x="72.1" y="87" transform="rotate(-90 72.1 87)">1</text>
</g>
</svg>
